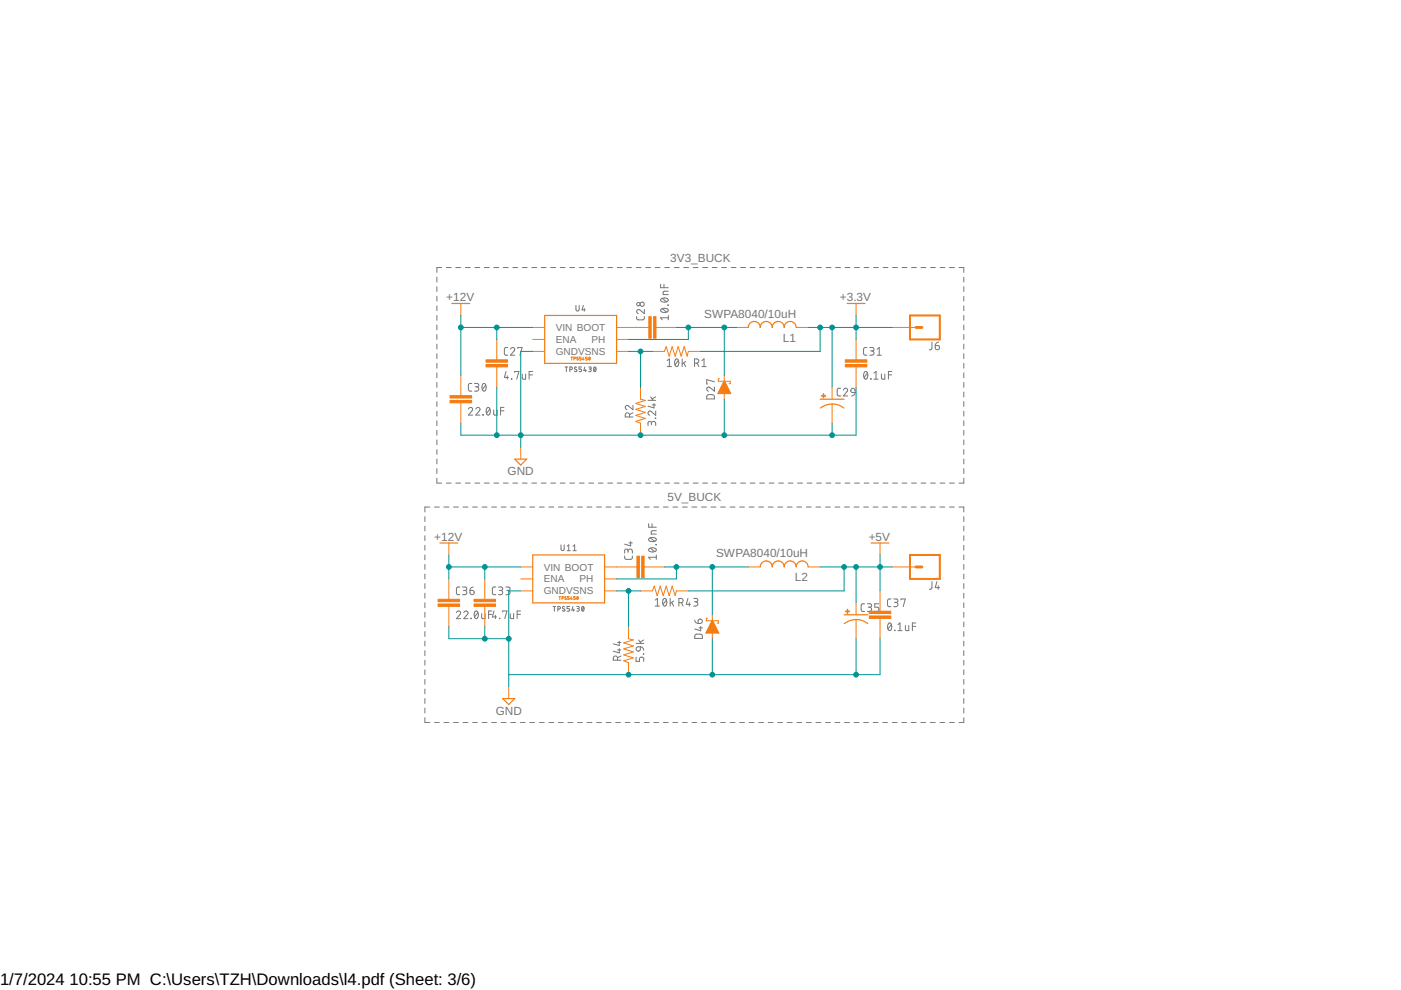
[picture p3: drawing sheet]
<svg xmlns="http://www.w3.org/2000/svg" width="297mm" height="210mm" viewBox="0 0 297 210" stroke-linecap="round" stroke-linejoin="round" font-family="sans-serif">
<g fill="none" stroke="#757575" stroke-width=".21">
<path d="M92.6 58.8v1M93.6 56.7h-1v1.1M94.6 56.7h1.1M96.6 56.7h1.1M98.7 56.7h1M100.7 56.7h1M102.7 56.7h1M104.7 56.7h1M106.7 56.7h1M108.7 56.7h1M110.7 56.7h1.1M112.8 56.7h1"/>
<path d="M114.8 56.7h1M116.8 56.7h1M118.8 56.7h1M120.8 56.7h1M122.8 56.7h1M124.8 56.7h1.1M126.9 56.7h1M128.9 56.7h1M130.9 56.7h1M132.9 56.7h1M134.9 56.7h1M136.9 56.7h1"/>
<path d="M138.9 56.7h1M140.9 56.7h1M143 56.7h1M145 56.7h1M147 56.7h1M149 56.7h1M151 56.7h1M153 56.7h1M155 56.7h1M157 56.7h1.1M159 56.7h1.1M161.1 56.7h1"/>
<path d="M163.1 56.7h1M165.1 56.7h1M167.1 56.7h1M169.1 56.7h1M171.1 56.7h1M173.1 56.7h1.1M175.2 56.7h1M177.2 56.7h1M179.2 56.7h1M181.2 56.7h1M183.2 56.7h1M185.2 56.7h1"/>
<path d="M187.2 56.7h1.1M189.3 56.7h1M191.3 56.7h1M193.3 56.7h1M195.3 56.7h1M197.3 56.7h1M199.3 56.7h1M201.3 56.7h1M203.3 56.7h1v1.1M204.3 58.8v1M92.6 60.8v1M92.6 62.8v1"/>
<path d="M92.6 64.9v1M92.6 66.9v1M92.6 68.9v1M92.6 70.9v1.1M92.6 73v1M92.6 75v1M92.6 77v1.1M92.6 79.1v1M107.3 78.8l-.4 1.2h.9M107.5 79.7v.7M107.7 73.7h-.6l-.2 .3 .1 1.1 .1 .2h.6M108.2 74a.45 .45 0 0 1 .7-.3 .45 .45 0 0 1 .1 .7l-.8 .9h.9"/>
<path d="M109.1 79v-.2h.9l-.4 1.6M109.8 73.9v-.2h.9l-.5 1.6M110.7 79.3v.9l.3 .2h.4v-1.1M112.2 79.5h.7M112.9 78.8h-.7v1.6M119.8 77.8h.6M120.1 77.8v1M120.8 78.4l.5-.1 .1-.3-.2-.2h-.4v1M122.1 64.7v.9l.3 .4 .3-.1 .1-.3v-.9M122.3 77.9l-.4-.1-.1 .2 .5 .5v.2l-.2 .1-.3-.1M123.3 77.8h-.5v.5h.4l.1 .2-.1 .3h-.4M123.7 64.7l-.3 1h.7"/>
<path d="M123.9 65.4v.6M124 77.8l-.2 .8h.5M124.2 78.4v.4M124.8 77.8h.4l.2 .2-.2 .2-.3 .1M125.1 78.3l.2 .1v.3l-.5 .1M126 77.9v-.1a.5 .5 0 0 1 .4 .5 .5 .5 0 0 1-.4 .5l-.2-.5zM126.3 78l-.4 .6M135 67.1v.5l.3 .2h1.1l.2-.2v-.5M136.6 65.6v.9l-.9-.8a.44 .44 0 0 0-.7 .2 .44 .44 0 0 0 .3 .6M140.1 60.3v.7h1.6M140.2 65.6a1.02 1.02 0 0 1 1.5 .2 .97 .97 0 0 1-1.6 0zM140.2 63.4a1.02 1.02 0 0 1 1.5 .2 .97 .97 0 0 1-1.6 0z"/>
<path d="M140.4 65.4l.9 .8M140.4 63.3l.9 .7M140.8 60.3v.7M141.5 76.5l.4-.4v1.6M141.5 77.7h.9M141.6 64.7h.1zM141.7 61.7h-.8l-.3 .3v.5h1.1M141.7 67.4h-1.6l.3 .4M141.7 66.9v.9M143.2 76.2l.1-.1a.8 .8 0 0 1 .7 .6 .8 .8 0 0 1-.2 .8l-.3 .2a1.04 1.04 0 0 1-.3-1.5zM143.8 76.5l-.7 .9M144.6 76.1v1.6"/>
<path d="M144.9 77l.5 .7M145.4 76.6l-.8 .6M147.3 77h.4a.46 .46 0 0 0 .5-.5 .46 .46 0 0 0-.5-.4h-.4v1.6M147.8 77l.4 .7M148.8 77.7h.9M148.8 76.5l.5-.4v1.6M183.3 78.9l.3-.1a.97 .97 0 0 1 0 1.6 1.02 1.02 0 0 1-.3-1.5zM183.8 73.7h-.5l-.2 .3 .1 1.2 .6 .1M183.9 79.1l-.7 .9M184.4 73.7h.6a.36 .36 0 0 1 .3 .3 .36 .36 0 0 1-.3 .4h-.4M184.8 74.4a.46 .46 0 0 1 .5 .5 .46 .46 0 0 1-.5 .4h-.4M185.3 79.1l.4-.3v1.6"/>
<path d="M186 75.3h.9M186 74l.4-.3v1.6M186.9 79.3v.9l.3 .2h.4v-1.1M188.4 79.5h.7M189.1 78.8h-.7v1.6M197.6 72.5v1.4l-.2 .2-.4 .1M198.3 73.3h.5a.45 .45 0 0 1 .4 .5 .45 .45 0 0 1-.5 .4 .45 .45 0 0 1-.4-.5zM199 72.5l-.6 .3-.1 .5M204.3 60.8v1M204.3 62.8v1M204.3 64.9v1M204.3 66.9v1"/>
<path d="M204.3 68.9v1M204.3 70.9v1.1M204.3 73v1M204.3 75v1M204.3 77v1.1M204.3 79.1v1M92.6 81.1v1M92.6 83.1v1.1M92.6 85.2v1M92.6 87.2v1M92.6 89.2v1M92.6 91.2v1.1"/>
<path d="M92.6 93.3v1M92.6 95.3v1M92.6 97.3v1.1M92.6 99.4v1M99.3 86.7a.44 .44 0 0 1 .6-.3 .44 .44 0 0 1 .2 .7l-.8 .9h.9M100 81.3h-.5l-.2 .4v1l.2 .2h.5M100.6 81.3h.6a.36 .36 0 0 1 .3 .4 .36 .36 0 0 1-.3 .3h-.4M100.9 86.7a.44 .44 0 0 1 .6-.3 .44 .44 0 0 1 .1 .7l-.7 .9h.9M101.1 82a.46 .46 0 0 1 .4 .5 .46 .46 0 0 1-.4 .4h-.5M102.4 87.9l.1 .1zM102.4 81.4l.2-.1a.97 .97 0 0 1 0 1.6 1.02 1.02 0 0 1-.2-1.5zM103 81.7l-.7 .9"/>
<path d="M103.3 86.5l.1-.1a.8 .8 0 0 1 .6 .5 .8 .8 0 0 1-.2 .9l-.3 .2a1.04 1.04 0 0 1-.2-1.5zM103.9 86.7l-.8 1M104.7 86.9v.9l.2 .2h.5v-1.1M106.1 87.1h.7M106.8 86.4h-.7v1.6M108.4 80.3l.1 .1zM133.5 88.4v-.4a.46 .46 0 0 0-.5-.5 .46 .46 0 0 0-.4 .5v.4h1.6M134.2 86v.9l-.9-.8a.44 .44 0 0 0-.7 .1 .44 .44 0 0 0 .3 .7M134.2 87.5l-.7 .4M137.4 84.9h1.6M137.9 84.1l.6 .8M138.1 89.8a.46 .46 0 0 1 .5-.5 .46 .46 0 0 1 .4 .5v.4"/>
<path d="M138.1 90.1v-.4a.36 .36 0 0 0-.3-.4 .36 .36 0 0 0-.4 .4v.5M138.3 85.9h.7M138.7 85.6v.9l-1.3-.4M138.9 88.6l.1 .1zM139 87.1v1l-.9-.8a.44 .44 0 0 0-.7 .1 .44 .44 0 0 0 .4 .7M139 84.1l-.7 .5M150 83.8l1.2-.1 .2 .2 .1 .7h-1.7zM151.5 82.1v.9l-.9-.8a.44 .44 0 0 0-.7 .1 .44 .44 0 0 0 .3 .7M151.5 80.9l-1.7-.4v.9h.2M178.2 82.3h-.5l-.2 .4 .1 1.1 .6 .1M178.8 82.7a.44 .44 0 0 1 .6-.4 .44 .44 0 0 1 .2 .7l-.8 .9h.9M180.5 82.4l.3-.1 .3 .1 .2 .8-.8-.1-.1-.3z"/>
<path d="M181.3 83.2l-.3 .6-.4 .1M184.6 80.3l.1 .1zM185.3 80.4h.9M204.3 81.1v1M204.3 83.1v1.1M204.3 85.2v1M204.3 87.2v1M204.3 89.2v1M204.3 91.2v1.1M204.3 93.3v1M204.3 95.3v1M204.3 97.3v1.1"/>
<path d="M204.3 99.4v1M90.1 109.5v1.1M90.1 111.6v1M90.1 113.6v1M90.1 115.6v1M90.1 117.7v1M90.1 119.7v1M91.1 107.5h-1v1M92.1 107.5h1M92.6 101.4v1h1M94.1 107.5h1.1M94.6 102.4h1.1"/>
<path d="M96.2 107.5h1M96.6 102.4h1.1M98.2 107.5h1M98.7 102.4h1M100.2 107.5h1M100.7 102.4h1M102.2 107.5h1.1M102.7 102.4h1M104.2 107.5h1.1M104.7 102.4h1M106.3 107.5h1M106.7 102.4h1"/>
<path d="M108.3 107.5h1M108.7 102.4h1M110.3 107.5h1M110.7 102.4h1.1M112.3 107.5h1M112.8 102.4h1M114.4 107.5h1M114.8 102.4h1M116.4 107.5h1M116.8 102.4h1M118.4 107.5h1M118.8 102.4h1"/>
<path d="M118.9 115.5v.9l.3 .3 .4-.2v-1M120.2 115.8l.4-.3v1.3M120.2 116.8h.7M120.4 107.5h1.1M120.8 102.4h1M121.5 116.8h.7M121.5 115.8l.3-.3v1.3M122.4 107.5h1.1M122.8 102.4h1M124.5 107.5h1M124.8 102.4h1.1M126.5 107.5h1"/>
<path d="M126.9 102.4h1M128.5 107.5h1M128.9 102.4h1M130.5 107.5h1.1M130.9 102.4h1M132.4 117.9l.1 .5 .3 .2h1l.2-.2 .1-.5M132.5 107.5h1.1M132.9 102.4h1M133.2 116.8a.46 .46 0 0 1 .4-.4 .46 .46 0 0 1 .5 .4v.5M133.2 117.1v-.3a.36 .36 0 0 0-.4-.4 .36 .36 0 0 0-.4 .4v.5M133.3 115.1h.8M133.7 114.8v.9l-1.3-.3"/>
<path d="M134.6 107.5h1M134.9 102.4h1M136.6 107.5h1M136.9 102.4h1M137.5 111v.8h1.6M137.6 116.3a1.02 1.02 0 0 1 1.5 .3 .97 .97 0 0 1-1.6 0zM137.6 114.2a1.02 1.02 0 0 1 1.5 .2 .97 .97 0 0 1-1.6 0zM137.9 116.2l.9 .7M137.9 114l.9 .8M138.2 111v.8M138.6 107.5h1M138.9 102.4h1"/>
<path d="M139.1 115.4v.1zM139.1 112.5h-.8l-.2 .3v.4h1M139.1 118.2h-1.6l.4 .4M139.1 117.7v.9M140.7 107.5h1M140.9 102.4h1M142.7 107.5h1M143 102.4h1M144.7 107.5h1M145 102.4h1M146.7 107.5h1M147 102.4h1"/>
<path d="M148.7 107.5h1.1M149 102.4h1M150.7 107.5h1.1M151 102.4h1M152.8 107.5h1M153 102.4h1M154.8 107.5h1M155 102.4h1M156.8 107.5h1M157 102.4h1.1M158.8 107.5h1.1M159 102.4h1.1"/>
<path d="M160.9 107.5h1M161.1 102.4h1M162.9 107.5h1M163.1 102.4h1M164.9 107.5h1M165.1 102.4h1M166.9 107.5h1.1M167.1 102.4h1M169 107.5h1M169.1 102.4h1M171 107.5h1M171.1 102.4h1"/>
<path d="M173 107.5h1M173.1 102.4h1.1M175 107.5h1M175.2 102.4h1M177 107.5h1.1M177.2 102.4h1M179.1 107.5h1M179.2 102.4h1M181.1 107.5h1M181.2 102.4h1M183.1 107.5h1M183.2 102.4h1"/>
<path d="M185.1 107.5h1.1M185.2 102.4h1M187.2 107.5h1M187.2 102.4h1.1M189.2 107.5h1M189.3 102.4h1M191.2 107.5h1M191.3 102.4h1M193.2 107.5h1M193.3 102.4h1M195.2 107.5h1.1M195.3 102.4h1"/>
<path d="M197.3 107.5h1M197.3 102.4h1M199.3 107.5h1M199.3 102.4h1M201.3 107.5h1M201.3 102.4h1M203.3 107.5h1v1M204.3 101.4v1h-1M204.3 109.5v1.1M204.3 111.6v1M204.3 113.6v1M204.3 115.6v1"/>
<path d="M204.3 117.7v1M204.3 119.7v1M90.1 121.7v1M90.1 123.7v1.1M90.1 125.8v1M90.1 127.8v1M90.1 129.8v1.1M90.1 131.9v1M90.1 133.9v1M90.1 135.9v1.1M90.1 138v1M90.1 140v1"/>
<path d="M96.8 129.9a.44 .44 0 0 1 .6-.3 .44 .44 0 0 1 .1 .7l-.7 .9h.9M97.5 124.5h-.5l-.2 .3v1.1l.2 .2h.5M98.1 124.5h.5a.36 .36 0 0 1 .4 .3 .36 .36 0 0 1-.4 .4h-.3M98.3 129.9a.44 .44 0 0 1 .7-.3 .44 .44 0 0 1 .1 .7l-.8 .9h.9M98.5 125.2a.46 .46 0 0 1 .5 .4 .46 .46 0 0 1-.5 .5h-.4M99.6 125.2h.6a.45 .45 0 0 1 .3 .5 .45 .45 0 0 1-.4 .4 .45 .45 0 0 1-.5-.5zM99.8 131.1l.1 .1zM100.4 124.5l-.6 .3-.2 .4M100.7 129.6h.1a.8 .8 0 0 1 .7 .5 .8 .8 0 0 1-.2 .8l-.3 .3a1.04 1.04 0 0 1-.3-1.6zM101.3 129.9l-.7 .9M102.1 130.1l.1 .9 .2 .2h.4v-1.1M103.6 130.3h.7"/>
<path d="M104.3 129.5h-.7v1.7M104.8 129.5l-.4 1.3h.9M105 130.5v.7M105.1 124.5h-.5l-.2 .3v1.1l.2 .2h.5M105.7 124.5h.5a.36 .36 0 0 1 .4 .3 .36 .36 0 0 1-.4 .4h-.3M105.9 131.1l.1 .1zM106.2 125.2a.46 .46 0 0 1 .4 .4 .46 .46 0 0 1-.4 .5h-.5M106.6 129.7v-.2h.9l-.5 1.7M107.3 124.5h.5a.36 .36 0 0 1 .4 .3 .36 .36 0 0 1-.4 .4h-.4M107.7 125.2a.46 .46 0 0 1 .5 .4 .46 .46 0 0 1-.5 .5h-.4M108.2 130.1v.9l.2 .2h.5v-1.1M109.6 130.3h.8"/>
<path d="M110.4 129.5h-.8v1.7M117.3 128.6h.5M117.5 128.6v1M118.3 129.1l.5-.1v-.2l-.1-.2h-.4v1M119.7 128.7l-.3-.1-.1 .2 .4 .4v.3l-.2 .1-.3-.2M120.8 128.6h-.6v.4l.4 .1 .2 .1-.2 .3-.4 .1M121.5 128.6l-.3 .7h.6M121.6 129.1v.5M122.3 128.6h.4l.1 .2-.1 .2h-.3M122.6 129l.2 .1v.4l-.5 .1M123.4 128.7l.1-.1a.5 .5 0 0 1 .3 .5 .5 .5 0 0 1-.3 .5l-.2-.5zM123.8 128.8l-.4 .5"/>
<path d="M130.9 140v-.5a.46 .46 0 0 0-.4-.4 .46 .46 0 0 0-.5 .4v.5h1.7M130.9 137.8h.8M130.9 136.2h.8M131.3 137.5v.9l-1.3-.3M131.3 136v.9l-1.3-.4M131.7 139.1l-.8 .3M134.9 139.3v.9h.7v-.5a.46 .46 0 0 1 .4-.4 .46 .46 0 0 1 .5 .4v.5M134.9 136.4h1.6M135 137.3l.8-.2v.6a.46 .46 0 0 1-.7 .3 .46 .46 0 0 1-.1-.7zM135.4 135.7l.5 .7M135.8 137.1l.4 .2 .3 .6M136.4 138.6l.1 .1z"/>
<path d="M136.5 135.7l-.8 .4M138.9 127.2l.5-.3v1.6M138.9 128.5h.9M140.7 127l.1-.1a.8 .8 0 0 1 .7 .5 .8 .8 0 0 1-.3 .9l-.3 .2a1.04 1.04 0 0 1-.2-1.5zM141.3 127.2l-.7 .9M142.1 126.9v1.6M142.4 127.7l.4 .8M142.8 127.4l-.7 .6M143.9 127.8h.5a.46 .46 0 0 0 .4-.5 .46 .46 0 0 0-.4-.4h-.5v1.6M144.5 127.8l.3 .7M145.9 126.9l-.4 1.2h.9M146.1 127.8v.7"/>
<path d="M147.1 126.9h.5a.36 .36 0 0 1 .4 .3 .36 .36 0 0 1-.4 .4h-.4M147.3 131.5l.1 .4 .6 .3M147.4 134.6l1.3-.1 .2 .2v.7h-1.6zM147.5 127.6a.46 .46 0 0 1 .5 .4 .46 .46 0 0 1-.5 .5h-.4M148.1 131.4a.47 .47 0 0 1 .8 .1 .47 .47 0 0 1-.4 .7h-.5zM148.2 133.1h.7M148.6 132.8v.9l-1.3-.3M183.3 128h-.5l-.2 .4 .1 1.1 .6 .1M183.9 128h.5a.36 .36 0 0 1 .4 .4 .36 .36 0 0 1-.4 .3h-.3M184.3 128.7a.46 .46 0 0 1 .5 .5 .46 .46 0 0 1-.5 .4h-.4M186.4 128h-.9v.7h.5a.46 .46 0 0 1 .4 .5 .46 .46 0 0 1-.4 .4h-.5M188.4 132.2l.1-.1a.8 .8 0 0 1 .6 .5 .8 .8 0 0 1-.2 .9l-.3 .2a1.02 1.02 0 0 1-.2-1.5z"/>
<path d="M188.9 127h-.5l-.2 .4 .1 1.1 .6 .1M189 132.4l-.7 .9M189.5 127h.5a.36 .36 0 0 1 .4 .4 .36 .36 0 0 1-.4 .3h-.3M189.7 133.6l.1 .1zM189.9 127.7a.46 .46 0 0 1 .5 .5 .46 .46 0 0 1-.5 .4h-.4M190.4 133.7h.9M190.4 132.4l.4-.3v1.6M191.1 127.2v-.2h.8l-.4 1.6M192 132.6v.9l.2 .2h.5v-1.1M193.4 132.8h.8M194.2 132.1h-.8v1.6M197.6 123.3v1.4l-.2 .2h-.4"/>
<path d="M198.6 123.3l-.3 1.3h.9M198.9 124.2v.7M204.3 121.7v1M204.3 123.7v1.1M204.3 125.8v1M204.3 127.8v1M204.3 129.8v1.1M204.3 131.9v1M204.3 133.9v1M204.3 135.9v1.1M204.3 138v1M204.3 140v1"/>
<path d="M90.1 142v1M90.1 144.1v1M90.1 146.1v1M90.1 148.1v1M90.1 150.1v1.1M90.1 152.2v1h1M92.1 153.2h1M94.1 153.2h1.1M96.2 153.2h1M98.2 153.2h1M100.2 153.2h1M102.2 153.2h1.1"/>
<path d="M104.2 153.2h1.1M106.3 153.2h1M108.3 153.2h1M110.3 153.2h1M112.3 153.2h1M114.4 153.2h1M116.4 153.2h1M118.4 153.2h1M120.4 153.2h1.1M122.4 153.2h1.1M124.5 153.2h1M126.5 153.2h1"/>
<path d="M128.5 153.2h1M130.5 153.2h1.1M132.5 153.2h1.1M134.6 153.2h1M136.6 153.2h1M138.6 153.2h1M140.7 153.2h1M142.7 153.2h1M144.7 153.2h1M146.7 153.2h1M148.7 153.2h1.1M150.7 153.2h1.1"/>
<path d="M152.8 153.2h1M154.8 153.2h1M156.8 153.2h1M158.8 153.2h1.1M160.9 153.2h1M162.9 153.2h1M164.9 153.2h1M166.9 153.2h1.1M169 153.2h1M171 153.2h1M173 153.2h1M175 153.2h1"/>
<path d="M177 153.2h1.1M179.1 153.2h1M181.1 153.2h1M183.1 153.2h1M185.1 153.2h1.1M187.2 153.2h1M189.2 153.2h1M191.2 153.2h1M193.2 153.2h1M195.2 153.2h1.1M197.3 153.2h1M199.3 153.2h1"/>
<path d="M201.3 153.2h1M204.3 142v1M204.3 144.1v1M204.3 146.1v1M204.3 148.1v1M204.3 150.1v1.1M204.3 152.2v1h-1"/>
<circle cx="135.3" cy="64.5" r=".36"/>
<circle cx="136.2" cy="64.5" r=".45"/>
</g>
<g fill="#f57c10" stroke="#f57c10" stroke-width=".21">
<path d="M100.5 128.1h4.6v.5h-4.6z"/>
<path d="M100.5 127.1h4.6v.5h-4.6z"/>
<path d="M136.1 117.9h.5v4.6h-.5z"/>
<path d="M135 117.9h.6v4.6h-.6z"/>
<path d="M179.2 129.6h.9v.1h-.9z"/>
<path d="M179.6 129.2h.1v.9h-.1z"/>
<path d="M92.9 128.1h4.6v.5h-4.6z"/>
<path d="M92.9 127.1h4.6v.5h-4.6z"/>
<path d="M184.3 130.6h4.6v.5h-4.6z"/>
<path d="M184.3 129.6h4.6v.5h-4.6z"/>
<path d="M103 77.3h4.6v.5h-4.6z"/>
<path d="M103 76.3h4.6v.5h-4.6z"/>
<path d="M138.6 67.1h.5v4.6h-.5z"/>
<path d="M137.6 67.1h.5v4.6h-.5z"/>
<path d="M174.2 83.9h.8v.1h-.8z"/>
<path d="M174.5 83.5h.2v.9h-.2z"/>
<path d="M95.4 84.9h4.6v.5h-4.6z"/>
<path d="M95.4 83.9h4.6v.5h-4.6z"/>
<path d="M179.2 77.3h4.6v.5h-4.6z"/>
<path d="M179.2 76.3h4.6v.5h-4.6z"/>
</g>
<g fill="none" stroke="#f57c10" stroke-width=".21">
<path d="M97.7 64.3v2.6M97.7 79.6v4.3M105.3 72v4.3M105.3 77.8v4.3M112.9 69.4h2.6M112.9 74.5h2.6M112.9 72h2.6M121.1 75.7h.3M121.2 75.7v.6M121.7 76.1l.2-.1 .1-.2-.3-.1v.6M122.6 75.8h-.3l.3 .5-.3-.1M123.2 75.7h-.3v.3l.3 .1v.2h-.3"/>
<path d="M123.7 75.7l-.2 .5h.4M123.8 76.1v.2M124.5 75.7h-.3v.3l.3 .1-.1 .2h-.2M124.9 75.7a.29 .29 0 0 1 .3 .3 .29 .29 0 0 1-.3 .3zM125.1 75.8l-.3 .4M130.7 69.4h6.9M130.7 74.5h2.6M130.7 72h2.6M138.3 74.5h2.6l.3-1 .7 2 .6-2 .7 2 .6-2 .6 2 .7-2 .6 2 .2-1h2.6M139.1 69.4h4.3M153.6 79.6v1.2M156.1 69.4h2.5"/>
<path d="M168.8 69.4h2.5M181.5 64.3v2.6M181.5 72v4.3M181.5 77.8v4.3M189.1 69.4h5.1M97.7 85.4v4.3M110.4 94.8v2.5M135.8 82.1v2.5l1 .3-2 .6 2 .7-2 .6 2 .6-2 .7 2 .6-2 .6 1 .4v2.6M152.5 80.3h-.2v.5h2.5v.5h-.2M153.6 83.4v1.2M176.4 82.1v2.5M176.4 85.7v4"/>
<path d="M95.2 115.1v2.6M186.6 115.1v2.6M95.2 122.7v4.4M95.2 128.6v4.3M102.8 122.7v4.4M102.8 128.6v4.3M110.4 120.2h2.5M110.4 125.3h2.5M110.4 122.7h2.5M118.5 126.5h.4M118.7 126.5v.6M119.1 126.8h.3l.1-.2-.4-.1v.6"/>
<path d="M120 126.5l-.3 .1 .4 .4h-.4M120.7 126.5h-.4v.3l.4 .1-.1 .2h-.3M121.1 126.5l-.1 .5h.3M121.2 126.8v.3M122 126.5h-.4v.3l.4 .1-.1 .2h-.3M122.4 126.5a.29 .29 0 0 1 .2 .3 .29 .29 0 0 1-.2 .3zM122.6 126.6l-.3 .4M128.2 120.2h6.8M128.2 125.3h2.5M128.2 122.7h2.5M133.3 132.9v2.5l1 .3-2.1 .6 2.1 .6-2.1 .7 2.1 .6-2.1 .7 2.1 .6-2.1 .6 1.1 .4v2.5M135.8 125.3h2.5l.4-1 .6 2 .7-2 .6 2 .6-2 .7 2 .6-2 .7 2 .2-1h2.5"/>
<path d="M136.6 120.2h4.3M150 131.1h-.2v.5h2.5v.5h-.3M151 130.3v1.3M151 134.2v1.2M158.6 120.2h2.6M171.3 120.2h2.6M181.5 127.8v2.5M181.5 131.4v4M186.6 125.3v4.3M186.6 131.1v4.3M189.1 120.2h5.1M107.9 145.6v2.5"/>
</g>
<g fill="#f57c10" stroke="#f57c10" stroke-width=".21">
<path d="M151 131.5l1.4 2.7h-2.8z" fill-rule="evenodd"/>
<path d="M153.5 80.8l1.5 2.7h-2.8z" fill-rule="evenodd"/>
</g>
<g fill="none" stroke="#f57c10" stroke-width=".25">
<path d="M95.8 64.3h3.8M115.5 66.9h15.2v10.1h-15.2zM158.6 69.4a1.27 1.27 0 0 1 1.3-1.2 1.27 1.27 0 0 1 1.3 1.2 1.27 1.27 0 0 1 1.3-1.2 1.27 1.27 0 0 1 1.2 1.2 1.27 1.27 0 0 1 1.3-1.2 1.27 1.27 0 0 1 1.3 1.2 1.27 1.27 0 0 1 1.2-1.2 1.27 1.27 0 0 1 1.3 1.2M179.6 64.3h3.8M109.1 97.3h2.6l-1.3 1.3zM173.9 84.6h5.1M173.9 86.5a4 4 0 0 1 5 0M93.3 115.1h3.8M112.9 117.7h15.3v10.1h-15.3zM184.7 115.1h3.8M161.2 120.2a1.27 1.27 0 0 1 1.3-1.3 1.27 1.27 0 0 1 1.2 1.3 1.27 1.27 0 0 1 1.3-1.3 1.27 1.27 0 0 1 1.3 1.3 1.27 1.27 0 0 1 1.2-1.3 1.27 1.27 0 0 1 1.3 1.3 1.27 1.27 0 0 1 1.3-1.3 1.27 1.27 0 0 1 1.2 1.3M179 130.3h5"/>
<path d="M179 132.2a4 4 0 0 1 5 0M106.6 148.1h2.5l-1.2 1.3z"/>
</g>
<path d="M192.9 66.9h6.4v5.1h-6.4zM192.9 117.7h6.4v5h-6.4z" fill="none" stroke="#f57c10" stroke-width=".42"/>
<path d="M194.2 69.4h1.3M194.2 120.2h1.3" fill="none" stroke="#f57c10" stroke-width=".61"/>
<g fill="none" stroke="#009292" stroke-width=".21">
<path d="M97.7 66.9v12.7M97.7 69.4h15.2M105.3 69.4v2.6M112.9 74.5h-2.5v20.3M133.3 74.5h5M135.8 74.5v7.6M143.4 69.4h12.7M145.9 69.4v2.6h-12.6M153.6 69.4v10.2M171.3 69.4h17.8M173.9 69.4v5.1h-25.4M176.4 69.4v12.7"/>
<path d="M181.5 66.9v5.1M105.3 82.1v10.2M153.6 84.6v7.7M176.4 89.7v2.6M181.5 82.1v10.2h-83.8v-2.6M95.2 117.7v5M186.6 117.7v7.6M95.2 132.9v2.5h12.7M95.2 120.2h15.2M102.8 120.2v2.5M102.8 132.9v2.5M110.4 125.3h-2.5v20.3"/>
<path d="M130.7 125.3h5.1M133.3 125.3v7.6M140.9 120.2h17.7M143.4 120.2v2.5h-12.7M151 120.2v10.1M151 135.4v7.6M173.9 120.2h15.2M179 120.2v5.1h-33.1M181.5 120.2v7.6M181.5 135.4v7.6M186.6 135.4v7.6h-78.7"/>
</g>
<g fill="#009292" stroke="#009292" stroke-width=".21">
<circle cx="107.9" cy="135.4" r=".51"/>
<circle cx="102.8" cy="135.4" r=".51"/>
<circle cx="181.5" cy="143" r=".51"/>
<circle cx="133.3" cy="143" r=".51"/>
<circle cx="151" cy="143" r=".51"/>
<circle cx="110.4" cy="92.3" r=".51"/>
<circle cx="105.3" cy="92.3" r=".51"/>
<circle cx="176.4" cy="92.3" r=".51"/>
<circle cx="135.8" cy="92.3" r=".51"/>
<circle cx="153.6" cy="92.3" r=".51"/>
<circle cx="143.4" cy="120.2" r=".51"/>
<circle cx="151" cy="120.2" r=".51"/>
<circle cx="133.3" cy="125.3" r=".51"/>
<circle cx="145.9" cy="69.4" r=".51"/>
<circle cx="153.6" cy="69.4" r=".51"/>
<circle cx="135.8" cy="74.5" r=".51"/>
<circle cx="181.5" cy="120.2" r=".51"/>
<circle cx="186.6" cy="120.2" r=".51"/>
<circle cx="179" cy="120.2" r=".51"/>
<circle cx="97.7" cy="69.4" r=".51"/>
<circle cx="105.3" cy="69.4" r=".51"/>
<circle cx="95.2" cy="120.2" r=".51"/>
<circle cx="102.8" cy="120.2" r=".51"/>
<circle cx="176.4" cy="69.4" r=".51"/>
<circle cx="181.5" cy="69.4" r=".51"/>
<circle cx="173.9" cy="69.4" r=".51"/>
</g>
<g font-size="3.5">
<text x="0" y="208.9">1/7/2024</text>
<text x="14.7" y="208.9">10:55 PM C:\Users\TZH\Downloads\l4.pdf (Sheet: 3/6)</text>
</g>
<g font-size="2.5" fill="#757575">
<text x="142.1" y="55.5">3V3_BUCK</text>
<text x="94.6" y="63.8">+12V</text>
<text x="178.1" y="63.8">+3.3V</text>
<text x="149.3" y="67.4">SWPA8040/10uH</text>
<text x="166" y="72.5">L1</text>
<text x="107.6" y="100.8">GND</text>
<text x="141.5" y="106.2">5V_BUCK</text>
<text x="92.1" y="114.6">+12V</text>
<text x="151.8" y="118.2">SWPA8040/10uH</text>
<text x="184.2" y="114.6">+5V</text>
<text x="168.5" y="123.2">L2</text>
<text x="105.1" y="151.6">GND</text>
</g>
<g font-size="2.1" fill="#757575">
<text x="117.8" y="70.2">VIN BOOT</text>
<text x="117.8" y="75.3">GNDVSNS</text>
<text x="117.8" y="72.7">ENA</text>
<text x="125.4" y="72.7">PH</text>
<text x="115.3" y="121">VIN BOOT</text>
<text x="115.3" y="123.5">ENA</text>
<text x="122.9" y="123.5">PH</text>
<text x="115.3" y="126">GNDVSNS</text>
</g>
</svg>
